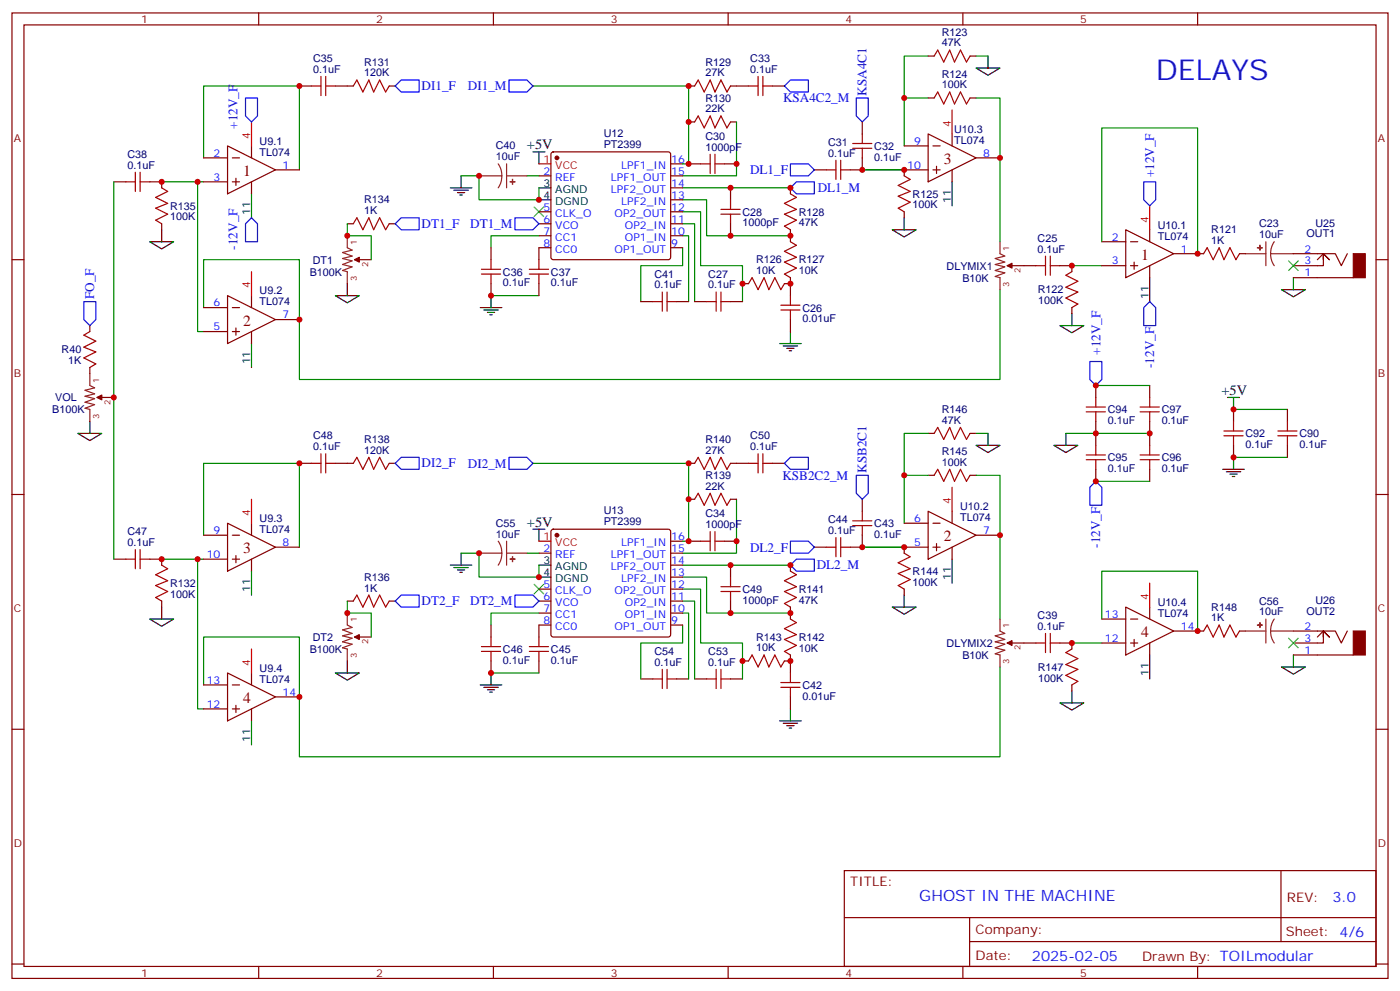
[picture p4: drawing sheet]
<svg xmlns="http://www.w3.org/2000/svg" width="412mm" height="292mm" viewBox="0 0 412 292" stroke-linecap="round" stroke-linejoin="round" font-family="sans-serif">
<g fill="none" stroke="#870000" stroke-width=".35">
<path d="M3.5 3.8h405.4v284.3h-405.4zM7.1 7.3h398.2v277.3h-398.2zM76.2 3.8v3.5M145.3 3.8v3.5M214.5 3.8v3.5M273.4 16.5h1.8M283.6 3.8v3.5M285.8 16.5h1.7M352.8 3.8v3.5M88.2 25.3h3.5M98.8 25.3h5.3M114.7 25.3h1.7"/>
<path d="M202.8 25.3h1.8M202.8 35.9h1.8M215.2 25.3h5.3M215.2 35.9h1.8M227.5 25.3h3.6M254 35.9v3.5M273.4 39.4l14.1 7.1-14.1 7.1zM273.4 28.9h1.8M280.5 39.4v3.6M285.8 28.9h1.7M33.5 53.6h3.5M44.1 53.6h3.5v1.7"/>
<path d="M60 53.6h7M60 46.5h7M67 43l14.1 7-14.1 7.1zM68.4 53.6h2.2M68.4 46.5h2.2M69.5 52.5v2.1M74.1 43v3.5M74.1 53.6v3.5M81.1 50h7.1M158.7 51.8h3.6M162.5 44.9l.5-.2h33.8l.5 .2 .3 .5v30.4l-.3 .5-.5 .2h-33.8l-.5-.3-.2-.4v-30.4zM197.6 51.8h3.5"/>
<path d="M197.6 58.8h3.5M197.6 55.3h3.5M197.6 48.3h3.5M202.8 48.3h3.6M213.4 48.3h3.6M215.2 55.3v3.5M232.8 55.3v1.8M239.9 50h3.5M254 46.5v3.5h-3.5M266.3 43h7.1M273.4 50h-7.1v1.8M274.8 50h2.1"/>
<path d="M274.8 43h2.1M275.9 49v2.1M280.5 50v3.6M287.5 46.5h7.1M3.5 76.5h3.6M47.6 65.9v1.8M102.3 65.9h1.8M105.8 76.5h3.6M114.7 65.9h1.7M144.6 73v3.5M158.7 65.9h3.6M158.7 62.4h3.6"/>
<path d="M158.7 69.4h3.6M162.3 73h-3.6v3.5M197.6 65.9h3.5M197.6 62.4h3.5M197.6 69.4h3.5M197.6 73h3.5M215.2 65.9v3.5M232.8 67.7v3.5M266.3 62.4v1.7M298.1 78.2h7.1M312.2 78.2h3.5v1.8M324.6 78.2h7"/>
<path d="M324.6 71.2h7M331.6 67.7l14.1 7-14.1 7.1zM333 78.2h2.1M333 71.2h2.1M334.1 77.2v2.1M338.7 67.7v3.5M338.7 78.2v3.6M345.7 74.7h8.8M365.1 74.7h1.8M381 74.7h12.3l1.8 3.5 1.8-3.5M388.1 76.5l1.7-1.8 1.8 1.8-1.8-1.8v3.5h-8.8M405.3 76.5h3.6"/>
<path d="M26.5 95.9v1.7M60 90.6h7M60 97.6h7M67 87.1l14.1 7-14.1 7.1zM68.4 90.6h2.2M68.4 97.6h2.2M69.5 96.6v2.1M74.1 87.1v3.5M74.1 97.6v3.6M81.1 94.1h7.1M144.6 83.5v3.6M158.7 83.5v3.6"/>
<path d="M188.7 88.8h3.6M199.3 88.8h3.5M204.6 88.8h3.5M215.2 88.8h3.5M218.7 83.5h1.8M231.1 83.5h1.7M232.8 81.8v5.3M232.8 94.1v3.5M315.7 90.6v1.8M381 81.8h17.6M26.5 108.2v1.8M30 117.1h3.5"/>
<path d="M322.8 113.5v3.6M338.7 113.5v3.6M88.2 136.5h3.5M98.8 136.5h5.3M114.7 136.5h1.7M202.8 136.5h1.8M215.2 136.5h5.3M227.5 136.5h3.6M273.4 140h1.8M273.4 127.6h1.8M285.8 140h1.7M285.8 127.6h1.7"/>
<path d="M322.8 124.1v7.1M322.8 138.2v3.5M338.7 124.1v7.1M338.7 138.2v3.5M363.4 120.6v3.5M363.4 131.2v3.5M379.2 120.6v3.5M379.2 131.2v3.5M3.5 145.6h3.6M60 157.6h7M67 154.1l14.1 7-14.1 7.1zM68.4 157.6h2.2"/>
<path d="M74.1 154.1v3.5M162.5 156.1l.5-.2h33.8l.5 .2 .3 .5v30.3l-.3 .5-.5 .2h-33.8l-.5-.2-.2-.5v-30.3zM197.6 159.4h3.5M202.8 147h1.8M202.8 159.4h3.6M213.4 159.4h3.6M215.2 147h1.8M254 147v3.6M254 157.6v3.5h-3.5M266.3 154.1h7.1M273.4 150.6l14.1 7-14.1 7.1zM274.8 154.1h2.1"/>
<path d="M280.5 150.6v3.5M287.5 157.6h7.1M405.3 145.6h3.6M33.5 164.7h3.5M44.1 164.7h3.5v1.7M47.6 177v1.8M60 164.7h7M68.4 164.7h2.2M69.5 163.6v2.1M74.1 164.7v3.5M81.1 161.1h7.1M102.3 177h1.8"/>
<path d="M114.7 177h1.7M158.7 177h3.6M158.7 162.9h3.6M158.7 173.5h3.6M197.6 177h3.5M197.6 162.9h3.5M197.6 173.5h3.5M197.6 170h3.5M197.6 166.4h3.5M215.2 166.4v3.6M215.2 177v3.6M232.8 166.4v1.8"/>
<path d="M232.8 178.8v3.5M239.9 161.1h3.5M266.3 173.5v1.8M273.4 161.1h-7.1v1.8M274.8 161.1h2.1M275.9 160.1v2.1M280.5 161.1v3.6M331.6 178.8l14.1 7-14.1 7.1zM338.7 178.8v3.5M67 198.2l14.1 7-14.1 7.1zM74.1 198.2v3.5M105.8 187.6h3.6"/>
<path d="M144.6 184.1v3.5M144.6 194.7v3.5M158.7 194.7v3.5M158.7 180.6h3.6M162.3 184.1h-3.6v3.5M188.7 200h3.6M197.6 180.6h3.5M197.6 184.1h3.5M199.3 200h3.5M204.6 200h3.5M215.2 200h3.5M218.7 194.7h1.8"/>
<path d="M231.1 194.7h1.7M232.8 192.9v5.3M298.1 189.4h7.1M312.2 189.4h3.5v1.7M324.6 189.4h7M324.6 182.3h7M333 189.4h2.1M333 182.3h2.1M334.1 188.3v2.1M338.7 189.4v3.5M345.7 185.8h8.8M365.1 185.8h1.8"/>
<path d="M381 185.8h12.3l1.8 3.6 1.8-3.6M381 192.9h17.6M388.1 187.6l1.7-1.8 1.8 1.8-1.8-1.8v3.6h-8.8M3.5 214.8h3.6M60 201.7h7M60 208.8h7M68.4 201.7h2.2M68.4 208.8h2.2M69.5 207.7v2.1M74.1 208.8v3.5M81.1 205.2h7.1M232.8 205.2v3.6"/>
<path d="M315.7 201.7v1.8M405.3 214.8h3.6M248.7 256.4h156.6v28.2h-156.6zM377.3 256.4v20.9M248.7 270.2h156.5M285.6 277.3h119.6M285.6 270.2v14.2M3.5 283.9h3.6M76.2 284.6v3.5M145.3 284.6v3.5M214.5 284.6v3.5M283.6 284.6v3.5"/>
<path d="M352.8 284.6v3.5M405.3 283.9h3.6"/>
</g>
<g fill="none" stroke="#8c2424" stroke-width=".35">
<path d="M141.1 51.8h6.7M146.8 48.3l.8 1.6 .2 1.9M147.8 51.8l-.2 1.8-.8 1.7M149.2 51.8h6M149.2 48.3v7M102.3 69.4v3.6l1.4 .7-2.8 .7 2.8 1-2.8 .7 2.8 .7-2.8 1.1 2.8 .7-2.8 1.1 1.4 .3v3.5M104.4 76.5h1.4M294.6 71.2v3.5l1.4 .7-2.8 .7 2.8 1.1-2.8 .7 2.8 .7-2.8 1.1 2.8 .7-2.8 1 1.4 .4v3.5M296.7 78.2h1.4M366.9 74.7h6M372.9 71.2v7M374.3 74.7l.2 1.9 .9 1.6"/>
<path d="M374.3 74.7h6.7M375.4 71.2l-.9 1.7-.2 1.8M26.5 110v3.5l1.4 .7-2.9 .7 2.9 1.1-2.9 .7 2.9 .7-2.9 1.1 2.9 .7-2.9 1 1.5 .4v3.5M28.6 117.1h1.4M146.8 159.4l.8 1.7 .2 1.8M149.2 159.4v7M141.1 162.9h6.7M147.8 162.9l-.2 1.9-.8 1.6M149.2 162.9h6M102.3 180.6v3.5l1.4 .7-2.8 .7 2.8 1-2.8 .8 2.8 .7-2.8 1 2.8 .7-2.8 1.1 1.4 .3v3.6M104.4 187.6h1.4M294.6 182.3v3.5l1.4 .7-2.8 .8 2.8 1-2.8 .7 2.8 .7-2.8 1.1 2.8 .7-2.8 1 1.4 .4v3.5"/>
<path d="M296.7 189.4h1.4M366.9 185.8h6M372.9 182.3v7.1M374.3 185.8l.2 1.9 .9 1.7M374.3 185.8h6.7M375.4 182.3l-.9 1.7-.2 1.8"/>
</g>
<g fill="#8c2424" stroke="#8c2424" stroke-width=".35">
<path d="M371.1 72.2l.1 1.5z"/>
<path d="M370.4 73h1.4z"/>
<path d="M151 52.8v1.5z"/>
<path d="M150.3 53.5l1.4 .1z"/>
<path d="M151 164v1.4z"/>
<path d="M150.3 164.6l1.4 .1z"/>
<path d="M371.1 183.4l.1 1.4z"/>
<path d="M370.4 184.1h1.4z"/>
</g>
<g fill="none" stroke="#a10000" stroke-width=".35">
<path d="M275.2 16.5l1-1.8 1.8 3.6 1.8-3.6 1.4 3.6 1.7-3.6 1.8 3.6 1.1-1.8M91.7 25.3h2.8M94.5 22.5v5.7M96 25.3h2.8M96 22.5v5.7M104.1 25.3l1-1.7 1.8 3.5 1.8-3.5 1.4 3.5 1.7-3.5 1.8 3.5 1.1-1.8M204.6 25.3l1.1-1.7 1.7 3.5 1.8-3.5 1.4 3.5 1.8-3.5 1.7 3.5 1.1-1.8M204.6 35.9l1.1-1.8 1.7 3.6 1.8-3.6 1.4 3.6 1.8-3.6 1.7 3.6 1.1-1.8M220.5 25.3h2.8M223.3 22.5v5.7M224.7 25.3h2.8M224.7 22.5v5.7"/>
<path d="M254 39.4v2.9M275.2 28.9l1-1.8 1.8 3.5 1.8-3.5 1.4 3.5 1.7-3.5 1.8 3.5 1.1-1.7M37 53.6h2.9M39.9 50.7v5.7M41.3 53.6h2.8M41.3 50.7v5.7M47.6 55.3l1.8 1.1-3.5 1.7 3.5 1.8-3.5 1.4 3.5 1.8-3.5 1.7 1.7 1.1M206.4 48.3h2.8M209.2 45.4v5.7M210.6 45.4v5.7M210.6 48.3h2.8M215.2 58.8v2.9"/>
<path d="M232.8 57.1l1.8 1-3.5 1.8 3.5 1.8-3.5 1.4 3.5 1.7-3.5 1.8 1.7 1.1M243.4 50h2.8M246.2 47.2v5.6M247.6 50h2.9M247.6 47.2v5.6M251.2 43.7h5.6M251.2 42.3h5.6M254 43.7v2.8M266.3 51.8l1.8 1-3.5 1.8 3.5 1.8-3.5 1.4 3.5 1.7-3.5 1.8 1.7 1.1M104.1 65.9l1-1.8 1.8 3.6 1.8-3.6 1.4 3.6 1.7-3.6 1.8 3.6 1.1-1.8M141.8 79.3h5.7M144.6 76.5v2.8"/>
<path d="M155.9 79.3h5.7M158.7 76.5v2.8M212.4 61.7h5.6M212.4 63.1h5.6M215.2 63.1v2.8M232.8 71.2l1.8 1-3.5 1.8 3.5 1.8-3.5 1.4 3.5 1.8-3.5 1.7 1.7 1.1M305.2 78.2h2.8M308 75.4v5.7M309.4 78.2h2.8M309.4 75.4v5.7M354.5 74.7l1.1-1.7 1.8 3.5 1.7-3.5 1.4 3.5 1.8-3.5 1.8 3.5 1-1.8M26.5 97.6l-1.8 1.1 3.5 1.8-3.5 1.7 3.5 1.4-3.5 1.8 3.5 1.8-1.7 1"/>
<path d="M141.8 80.7h5.7M144.6 80.7v2.8M155.9 80.7h5.7M158.7 80.7v2.8M192.3 88.8h2.8M195.1 86v5.7M196.5 88.8h2.8M196.5 86v5.7M208.1 88.8h2.9M211 86v5.7M212.4 88.8h2.8M212.4 86v5.7"/>
<path d="M220.5 83.5l1-1.7 1.8 3.5 1.8-3.5 1.4 3.5 1.7-3.5 1.8 3.5 1.1-1.8M230 89.9h5.7M230 91.3h5.7M232.8 87.1v2.8M232.8 91.3v2.8M315.7 80l-1.7 1.1 3.5 1.7-3.5 1.8 3.5 1.4-3.5 1.8 3.5 1.7-1.8 1.1M320 119.9h5.6M322.8 117.1v2.8M335.8 119.9h5.7M338.7 117.1v2.8M91.7 136.5h2.8M94.5 133.6v5.7"/>
<path d="M96 133.6v5.7M96 136.5h2.8M104.1 136.5l1-1.8 1.8 3.5 1.8-3.5 1.4 3.5 1.7-3.5 1.8 3.5 1.1-1.7M204.6 136.5l1.1-1.8 1.7 3.5 1.8-3.5 1.4 3.5 1.8-3.5 1.7 3.5 1.1-1.7M220.5 136.5h2.8M223.3 133.6v5.7M224.7 133.6v5.7M224.7 136.5h2.8M275.2 140l1-1.8 1.8 3.5 1.8-3.5 1.4 3.5 1.7-3.5 1.8 3.5 1.1-1.7M275.2 127.6l1-1.7 1.8 3.5 1.8-3.5 1.4 3.5 1.7-3.5 1.8 3.5 1.1-1.8M320 121.3h5.6M320 134h5.6"/>
<path d="M320 135.4h5.6M322.8 121.3v2.8M322.8 131.2v2.8M322.8 135.4v2.8M335.8 121.3h5.7M335.8 134h5.7M335.8 135.4h5.7M338.7 121.3v2.8M338.7 131.2v2.8M338.7 135.4v2.8M360.5 126.9h5.7M360.5 128.3h5.7"/>
<path d="M363.4 124.1v2.8M363.4 128.3v2.9M376.4 126.9h5.7M376.4 128.3h5.7M379.2 124.1v2.8M379.2 128.3v2.9M204.6 147l1.1-1.7 1.7 3.5 1.8-3.5 1.4 3.5 1.8-3.5 1.7 3.5 1.1-1.8M206.4 159.4h2.8M209.2 156.6v5.6M210.6 156.6v5.6M210.6 159.4h2.8M246.2 158.3v5.7"/>
<path d="M247.6 158.3v5.7M251.2 154.8h5.6M251.2 153.4h5.6M254 150.6v2.8M254 154.8v2.8M37 164.7h2.9M39.9 161.9v5.6M41.3 161.9v5.6M41.3 164.7h2.8M47.6 166.4l1.8 1.1-3.5 1.8 3.5 1.7-3.5 1.4 3.5 1.8-3.5 1.8 1.7 1M104.1 177l1-1.7 1.8 3.5 1.8-3.5 1.4 3.5 1.7-3.5 1.8 3.5 1.1-1.8M212.4 172.8h5.6"/>
<path d="M212.4 174.2h5.6M215.2 170v2.8M215.2 174.2v2.8M232.8 168.2l1.8 1.1-3.5 1.7 3.5 1.8-3.5 1.4 3.5 1.8-3.5 1.7 1.7 1.1M243.4 161.1h2.8M247.6 161.1h2.9M266.3 162.9l1.8 1.1-3.5 1.7 3.5 1.8-3.5 1.4 3.5 1.8-3.5 1.7 1.7 1.1M141.8 191.8h5.7M141.8 190.4h5.7M144.6 187.6v2.8M144.6 191.8v2.9M155.9 191.8h5.7"/>
<path d="M155.9 190.4h5.7M158.7 187.6v2.8M158.7 191.8v2.9M192.3 200h2.8M195.1 197.1v5.7M196.5 197.1v5.7M196.5 200h2.8M208.1 200h2.9M211 197.1v5.7M212.4 197.1v5.7M212.4 200h2.8M220.5 194.7l1-1.8 1.8 3.5 1.8-3.5 1.4 3.5 1.7-3.5 1.8 3.5 1.1-1.7"/>
<path d="M232.8 182.3l1.8 1.1-3.5 1.7 3.5 1.8-3.5 1.4 3.5 1.8-3.5 1.7 1.7 1.1M232.8 198.2v2.8M305.2 189.4h2.8M308 186.5v5.7M309.4 186.5v5.7M309.4 189.4h2.8M315.7 191.1l-1.7 1.1 3.5 1.8-3.5 1.7 3.5 1.4-3.5 1.8 3.5 1.8-1.8 1M354.5 185.8l1.1-1.7 1.8 3.5 1.7-3.5 1.4 3.5 1.8-3.5 1.8 3.5 1-1.8M230 201h5.7M230 202.4h5.7M232.8 202.4v2.8"/>
</g>
<g fill="none" stroke="#008700" stroke-width=".35">
<path d="M273.4 16.5h-7.1v12.4M287.5 16.5h3.5M157 25.3h45.8v23h-1.7M217 35.9v15.9h-15.9M273.4 28.9h-7.1v14.1M287.5 28.9h7.1v42.3M33.5 53.6v111.1M47.6 53.6h10.6M60 53.6h-1.8v44h1.8M60 46.5v-21.2h28.2v24.7M135.8 51.8h5.3v7h17.6v-3.5M155.2 51.8h3.5"/>
<path d="M201.1 58.8h7v10.6h24.7M201.1 55.3h31.7M254 50h12.3M102.3 65.9v3.5h7.1v7.1M158.7 69.4h-14.1v3.6M201.1 62.4h5.3v15.8h12.3v10.6M201.1 73v5.2h-12.4v10.6M201.1 65.9h3.5v22.9M201.1 69.4h1.7v19.4M315.7 78.2h8.9M324.6 71.2v-33.5h28.2v37M144.6 87.1h14.1"/>
<path d="M294.6 85.3v26.5h-206.4v-35.3h-28.2v14.1M322.8 113.5h15.9M157 136.5h45.8v22.9h-1.7M273.4 140h-7.1v14.1M273.4 127.6h-7.1v12.4M287.5 140h7.1v42.3M287.5 127.6h3.5M314 127.6h24.7M363.4 120.6h15.8M363.4 134.7h15.8M60 157.6v-21.1h28.2v24.6M217 147v15.9h-15.9"/>
<path d="M322.8 141.7h15.9M47.6 164.7h10.6M60 164.7h-1.8v44.1h1.8M102.3 177v3.6h7.1v7M135.8 162.9h5.3v7.1h17.6v-3.6M155.2 162.9h3.5M201.1 177h3.5v23M201.1 173.5h5.3v15.9h12.3v10.6M201.1 170h7v10.6h24.7M201.1 166.4h31.7M254 161.1h12.3M144.6 198.2h14.1"/>
<path d="M158.7 180.6h-14.1v3.5M201.1 180.6h1.7v19.4M201.1 184.1v5.3h-12.4v10.6M294.6 196.4v26.5h-206.4v-35.3h-28.2v14.1M315.7 189.4h8.9M324.6 182.3v-14.1h28.2v17.6"/>
</g>
<g fill="none" stroke="#000" stroke-width=".35">
<path d="M291 16.5v3.5M287.5 20h7.1l-3.6 2.2zM74.1 57.1v7M132.6 55.3h6.4M133.7 56h4.2M134.8 56.7h2.1M135.5 57.4h.7M135.8 51.8v3.5M157 44.7h3.5M158.7 55.3h3.6M158.7 44.7v3.6M158.7 58.8h3.6"/>
<path d="M280.5 53.6v7M44.1 71.2h7.1l-3.6 2.1zM47.6 67.7v3.5M262.8 67.7h7.1l-3.6 2.1zM266.3 64.1v3.6M389.8 74.7v1.8M98.8 87.1h7l-3.5 2.1zM102.3 83.5v3.6M141.5 90.6h6.3M142.5 91.3h4.3M143.6 92h2.1M144.3 92.7h.7"/>
<path d="M144.6 87.1v3.5M232.8 97.6v3.6M312.2 95.9h7.1l-3.6 2.1zM315.7 92.4v3.5M338.7 81.8v7M377.5 85.3h7l-3.5 2.1zM381 81.8v3.5M74.1 101.2v7M229.7 101.2h6.3M230.7 101.9h4.2M231.8 102.6h2.1M232.5 103.3h.7"/>
<path d="M361.6 117.1h3.5M363.4 117.1v3.5M22.9 127.6h7.1l-3.5 2.2zM26.5 124.1v3.5M287.5 131.2h7.1l-3.6 2.1zM291 127.6v3.6M310.4 131.2h7.1l-3.5 2.1zM314 127.6v3.6M360.2 138.2h6.3M361.2 138.9h4.3M362.3 139.6h2.1M363.4 134.7v3.5"/>
<path d="M157 155.9h3.5M158.7 155.9v3.5M363 140.3h.7M47.6 178.8v3.5M74.1 168.2v7.1M132.6 166.4h6.4M133.7 167.1h4.2M134.8 167.9h2.1M135.5 168.6h.7M135.8 162.9v3.5M158.7 166.4h3.6M158.7 170h3.6"/>
<path d="M262.8 178.8h7.1l-3.6 2.1zM266.3 175.3v3.5M280.5 164.7v7M44.1 182.3h7.1l-3.6 2.1zM98.8 198.2h7l-3.5 2.1zM102.3 194.7v3.5M144.6 198.2v3.5M338.7 192.9v7.1M377.5 196.4h7l-3.5 2.1zM381 192.9v3.5M389.8 185.8v1.8M74.1 212.3v7.1"/>
<path d="M141.5 201.7h6.3M142.5 202.4h4.3M143.6 203.1h2.1M144.3 203.8h.7M229.7 212.3h6.3M230.7 213h4.2M231.8 213.7h2.1M232.5 214.4h.7M232.8 208.8v3.5M312.2 207h7.1l-3.6 2.1zM315.7 203.5v3.5"/>
</g>
<path d="M157.3 61l2.9 2.8M160.2 61l-2.9 2.8M379.6 76.8l2.8 2.9M382.4 76.8l-2.8 2.9M157.3 172.1l2.9 2.8M160.2 172.1l-2.9 2.8M379.6 188l2.8 2.8M382.4 188l-2.8 2.8" fill="none" stroke="#3c3" stroke-width=".35"/>
<g fill="none" stroke="#00f" stroke-width=".35">
<path d="M72.3 28.9h3.5v5.2l-1.7 1.8-1.8-1.8zM116.4 25.3l1.8-1.7h5.3v3.5h-5.3zM149.9 23.6h5.3l1.8 1.7-1.8 1.8h-5.3zM231.1 25.3l1.7-1.7h5.3v3.5h-5.3zM252.2 28.9h3.6v5.2l-1.8 1.8-1.8-1.8zM232.8 48.3h5.3l1.8 1.7-1.8 1.8h-5.3zM234.6 53.6h5.3v3.5h-5.3l-1.8-1.8zM336.9 53.6h3.5v5.2l-1.7 1.8-1.8-1.8zM74.1 64.1l1.7 1.8v5.3h-3.5v-5.3zM116.4 65.9l1.8-1.8h5.3v3.6h-5.3zM151.7 64.1h5.3l1.7 1.8-1.7 1.8h-5.3zM24.7 88.8h3.5v5.3l-1.7 1.8-1.8-1.8z"/>
<path d="M338.7 88.8l1.7 1.8v5.3h-3.5v-5.3zM321 106.5h3.6v5.3l-1.8 1.7-1.8-1.7zM116.4 136.5l1.8-1.8h5.3v3.5h-5.3zM149.9 134.7h5.3l1.8 1.8-1.8 1.7h-5.3zM231.1 136.5l1.7-1.8h5.3v3.5h-5.3zM252.2 140h3.6v5.3l-1.8 1.7-1.8-1.7zM232.8 159.4h5.3l1.8 1.7-1.8 1.8h-5.3zM322.8 141.7l1.8 1.8v5.3h-3.6v-5.3zM118.2 175.3h5.3v3.5h-5.3l-1.8-1.8zM151.7 175.3h5.3l1.7 1.7-1.7 1.8h-5.3zM232.8 166.4l1.8-1.7h5.3v3.5h-5.3z"/>
</g>
<g fill="#870000" stroke="#870000" stroke-width=".35">
<path d="M398.6 74.7h3.6v7.1h-3.6z"/>
<path d="M398.6 185.8h3.6v7.1h-3.6z"/>
<path d="M296.7 78.2l1.4-.7v1.5z"/>
<path d="M296.7 189.4l1.4-.7v1.4z"/>
<path d="M104.4 187.6l1.4-.7v1.4z"/>
<path d="M104.4 76.5l1.4-.7v1.4z"/>
<path d="M28.6 117.1l1.4-.8v1.5z"/>
<circle cx="164" cy="46.5" r=".53"/>
<circle cx="164" cy="157.6" r=".53"/>
</g>
<path d="M74.1 35.9v7.1M280.5 32.4v7M158.7 48.3h3.6M338.7 60.6v7.1M74.1 80v7.1M74.1 147v7.1M158.7 159.4h3.6M280.5 143.5v7.1M338.7 171.7v7.1M74.1 191.1v7.1" fill="none" stroke="#f00" stroke-width=".35"/>
<g fill="#c00">
<circle cx="266.3" cy="28.9" r=".88"/>
<circle cx="254" cy="50" r=".88"/>
<circle cx="232.8" cy="69.4" r=".88"/>
<circle cx="218.7" cy="83.5" r=".88"/>
<circle cx="141.1" cy="51.8" r=".88"/>
<circle cx="58.2" cy="53.6" r=".88"/>
<circle cx="88.2" cy="25.3" r=".88"/>
<circle cx="144.6" cy="87.1" r=".88"/>
<circle cx="315.7" cy="78.2" r=".88"/>
<circle cx="315.7" cy="189.4" r=".88"/>
<circle cx="144.6" cy="198.2" r=".88"/>
<circle cx="47.6" cy="164.7" r=".88"/>
<circle cx="88.2" cy="136.5" r=".88"/>
<circle cx="58.2" cy="164.7" r=".88"/>
<circle cx="141.1" cy="162.9" r=".88"/>
<circle cx="218.7" cy="194.7" r=".88"/>
<circle cx="232.8" cy="180.6" r=".88"/>
<circle cx="254" cy="161.1" r=".88"/>
<circle cx="266.3" cy="140" r=".88"/>
<circle cx="102.3" cy="180.6" r=".88"/>
<circle cx="102.3" cy="69.4" r=".88"/>
<circle cx="363.4" cy="120.6" r=".88"/>
<circle cx="363.4" cy="134.7" r=".88"/>
<circle cx="322.8" cy="127.6" r=".88"/>
<circle cx="338.7" cy="127.6" r=".88"/>
<circle cx="88.2" cy="94.1" r=".88"/>
<circle cx="88.2" cy="205.2" r=".88"/>
<circle cx="352.8" cy="185.8" r=".88"/>
<circle cx="158.8" cy="58.8" r=".88"/>
<circle cx="158.8" cy="170" r=".88"/>
<circle cx="294.6" cy="157.6" r=".88"/>
<circle cx="33.5" cy="117.1" r=".88"/>
<circle cx="294.6" cy="46.5" r=".88"/>
<circle cx="352.8" cy="74.7" r=".88"/>
<circle cx="217" cy="48.3" r=".88"/>
<circle cx="215.2" cy="55.3" r=".88"/>
<circle cx="215.2" cy="69.4" r=".88"/>
<circle cx="217" cy="159.4" r=".88"/>
<circle cx="215.2" cy="166.4" r=".88"/>
<circle cx="215.2" cy="180.6" r=".88"/>
<circle cx="232.8" cy="83.5" r=".88"/>
<circle cx="232.8" cy="194.7" r=".88"/>
<circle cx="202.8" cy="35.9" r=".88"/>
<circle cx="202.8" cy="48.3" r=".88"/>
<circle cx="202.8" cy="25.3" r=".88"/>
<circle cx="47.6" cy="53.6" r=".88"/>
<circle cx="266.3" cy="50" r=".88"/>
<circle cx="202.8" cy="147" r=".88"/>
<circle cx="202.8" cy="136.5" r=".88"/>
<circle cx="202.8" cy="159.4" r=".88"/>
<circle cx="232.8" cy="55.3" r=".88"/>
<circle cx="232.8" cy="166.4" r=".88"/>
<circle cx="266.3" cy="161.1" r=".88"/>
<circle cx="322.8" cy="113.5" r=".88"/>
<circle cx="322.8" cy="141.7" r=".88"/>
</g>
<text font-size="8.5" fill="#00f" x="340.4" y="23.6">DELAYS</text>
<g font-size="4.6" fill="#800">
<text x="71.6" y="51.8">1</text>
<text x="278" y="48.3">3</text>
<text x="336.2" y="76.5">1</text>
<text x="71.6" y="95.9">2</text>
<text x="278" y="159.4">2</text>
<text x="71.6" y="162.9">3</text>
<text x="336.2" y="187.6">4</text>
<text x="71.6" y="207">4</text>
</g>
<text font-size="4.6" fill="#00f" x="270.8" y="265.4">GHOST IN THE MACHINE</text>
<g font-size="4.2">
<text x="155.2" y="44">+5V</text>
<text x="359.8" y="116.3">+5V</text>
<text x="155.2" y="155.2">+5V</text>
</g>
<g font-size="4.2" fill="#00f">
<text x="392.5" y="265.7">3.0</text>
<text x="304" y="283">2025-02-05</text>
</g>
<g font-size="3.9" fill="#00f">
<text x="124.2" y="26.6">DI1_F</text>
<text x="137.8" y="26.6">DI1_M</text>
<text x="255.3" y="28.2" transform="rotate(-90 255.3 28.2)">KSA4C1</text>
<text x="230.6" y="30.1">KSA4C2_M</text>
<text x="70" y="37.9" transform="rotate(-90 70 37.9)">+12V_F</text>
<text x="221" y="51.3">DL1_F</text>
<text x="340" y="52.2" transform="rotate(-90 340 52.2)">+12V_F</text>
<text x="240.9" y="56.6">DL1_M</text>
<text x="124.2" y="67.2">DT1_F</text>
<text x="138.5" y="67.2">DT1_M</text>
<text x="70" y="73.5" transform="rotate(-90 70 73.5)">-12V_F</text>
<text x="27.8" y="88.1" transform="rotate(-90 27.8 88.1)">FO_F</text>
<text x="324.1" y="104.4" transform="rotate(-90 324.1 104.4)">+12V_F</text>
<text x="339.9" y="108.3" transform="rotate(-90 339.9 108.3)">-12V_F</text>
<text x="124.2" y="137.6">DI2_F</text>
<text x="137.8" y="137.7">DI2_M</text>
<text x="230.5" y="141.3">KSB2C2_M</text>
<text x="255.3" y="139.3" transform="rotate(-90 255.3 139.3)">KSB2C1</text>
<text x="324.1" y="161.3" transform="rotate(-90 324.1 161.3)">-12V_F</text>
<text x="221" y="162.4">DL2_F</text>
<text x="240.6" y="167.5">DL2_M</text>
<text x="124.2" y="178.1">DT2_F</text>
<text x="138.5" y="178.3">DT2_M</text>
</g>
<g font-size="3.9" fill="#800">
<text x="250.5" y="261">TITLE:</text>
<text x="379.1" y="265.7">REV:</text>
<text x="287.4" y="275.2">Company:</text>
<text x="378.7" y="275.8">Sheet: 4/6</text>
<text x="287.4" y="282.9">Date:</text>
<text x="336.4" y="282.9">Drawn By: TOILmodular</text>
</g>
<g font-size="3.2" fill="#800">
<text x="41.6" y="6.8">1</text>
<text x="110.8" y="6.8">2</text>
<text x="179.9" y="6.8">3</text>
<text x="249.1" y="6.8">4</text>
<text x="318.2" y="6.8">5</text>
<text x="4.1" y="41.9">A</text>
<text x="405.9" y="41.9">A</text>
<text x="4.1" y="111.1">B</text>
<text x="405.9" y="111.1">B</text>
<text x="4.1" y="180.2">C</text>
<text x="405.9" y="180.2">C</text>
<text x="4.1" y="249.3">D</text>
<text x="405.9" y="249.3">D</text>
<text x="41.6" y="287.6">1</text>
<text x="110.8" y="287.6">2</text>
<text x="179.9" y="287.6">3</text>
<text x="249.1" y="287.6">4</text>
<text x="318.2" y="287.6">5</text>
</g>
<g font-size="3.2" fill="#000080">
<text x="277.4" y="10.5">R123</text>
<text x="277.4" y="13.7">47K</text>
<text x="92.2" y="21.4">0.1uF</text>
<text x="92.2" y="18.3">C35</text>
<text x="107.3" y="22.5">120K</text>
<text x="107.3" y="19.3">R131</text>
<text x="207.8" y="22.5">27K</text>
<text x="207.8" y="19.3">R129</text>
<text x="221" y="21.4">0.1uF</text>
<text x="221" y="18.3">C33</text>
<text x="277.4" y="22.9">R124</text>
<text x="207.8" y="29.9">R130</text>
<text x="277.4" y="26">100K</text>
<text x="207.8" y="33.1">22K</text>
<text x="177.9" y="40.4">U12</text>
<text x="207.8" y="41.2">C30</text>
<text x="281.1" y="39.2">U10.3</text>
<text x="37.5" y="46.5">C38</text>
<text x="76.5" y="45.8">TL074</text>
<text x="76.5" y="42.6">U9.1</text>
<text x="146.1" y="47.2">10uF</text>
<text x="146.1" y="44">C40</text>
<text x="177.9" y="43.6">PT2399</text>
<text x="207.8" y="44.4">1000pF</text>
<text x="243.9" y="46.1">0.1uF</text>
<text x="243.9" y="43">C31</text>
<text x="257.5" y="47.3">0.1uF</text>
<text x="257.5" y="44.1">C32</text>
<text x="281.1" y="42.4">TL074</text>
<text x="37.5" y="49.7">0.1uF</text>
<text x="107.3" y="59.9">R134</text>
<text x="268.8" y="58.2">R125</text>
<text x="50.1" y="64.9">100K</text>
<text x="50.1" y="61.7">R135</text>
<text x="107.3" y="63.1">1K</text>
<text x="218.7" y="63.5">C28</text>
<text x="235.3" y="63.5">R128</text>
<text x="268.8" y="61.4">100K</text>
<text x="218.7" y="66.7">1000pF</text>
<text x="235.3" y="66.7">47K</text>
<text x="305.7" y="71.2">C25</text>
<text x="341.1" y="70.6">TL074</text>
<text x="341.1" y="67.4">U10.1</text>
<text x="356.8" y="71.9">1K</text>
<text x="356.8" y="68.7">R121</text>
<text x="370.9" y="70.1">10uF</text>
<text x="370.9" y="67">C23</text>
<text x="384.9" y="69.9">OUT1</text>
<text x="387.5" y="66.7">U25</text>
<text x="92.1" y="77.6">DT1</text>
<text x="222.8" y="77.5">R126</text>
<text x="235.3" y="77.6">R127</text>
<text x="305.7" y="74.4">0.1uF</text>
<text x="91.2" y="81.2">B100K</text>
<text x="148.2" y="81.1">C36</text>
<text x="162.3" y="81.1">C37</text>
<text x="192.8" y="81.8">C41</text>
<text x="208.6" y="81.8">C27</text>
<text x="222.8" y="80.7">10K</text>
<text x="235.3" y="80.8">10K</text>
<text x="278.8" y="79.4">DLYMIX1</text>
<text x="283.5" y="82.9">B10K</text>
<text x="76.5" y="89.9">TL074</text>
<text x="76.5" y="86.7">U9.2</text>
<text x="148.2" y="84.3">0.1uF</text>
<text x="162.3" y="84.3">0.1uF</text>
<text x="192.8" y="84.9">0.1uF</text>
<text x="208.6" y="84.9">0.1uF</text>
<text x="305.7" y="86.4">R122</text>
<text x="305.9" y="89.6">100K</text>
<text x="236.4" y="94.9">0.01uF</text>
<text x="236.4" y="91.7">C26</text>
<text x="18.2" y="104.1">R40</text>
<text x="20.1" y="107.3">1K</text>
<text x="16.3" y="118.2">VOL</text>
<text x="15.4" y="121.7">B100K</text>
<text x="277.4" y="124.8">47K</text>
<text x="277.4" y="121.6">R146</text>
<text x="326.3" y="124.9">0.1uF</text>
<text x="326.3" y="121.7">C94</text>
<text x="342.2" y="124.9">0.1uF</text>
<text x="342.2" y="121.7">C97</text>
<text x="92.2" y="129.4">C48</text>
<text x="107.3" y="130.5">R138</text>
<text x="207.8" y="130.5">R140</text>
<text x="221" y="129.4">C50</text>
<text x="366.9" y="131.9">0.1uF</text>
<text x="366.9" y="128.7">C92</text>
<text x="382.8" y="131.9">0.1uF</text>
<text x="382.8" y="128.7">C90</text>
<text x="92.2" y="132.6">0.1uF</text>
<text x="107.3" y="133.6">120K</text>
<text x="207.8" y="133.6">27K</text>
<text x="221" y="132.6">0.1uF</text>
<text x="277.4" y="137.2">100K</text>
<text x="277.4" y="134">R145</text>
<text x="326.3" y="135.8">C95</text>
<text x="342.2" y="135.8">C96</text>
<text x="207.8" y="141">R139</text>
<text x="326.3" y="139">0.1uF</text>
<text x="342.2" y="139">0.1uF</text>
<text x="207.8" y="144.2">22K</text>
<text x="76.5" y="153.8">U9.3</text>
<text x="146.1" y="155.1">C55</text>
<text x="177.9" y="154.7">PT2399</text>
<text x="177.9" y="151.5">U13</text>
<text x="207.8" y="155.5">1000pF</text>
<text x="207.8" y="152.3">C34</text>
<text x="243.9" y="154.1">C44</text>
<text x="257.5" y="155.2">C43</text>
<text x="282.8" y="153.4">TL074</text>
<text x="282.8" y="150.3">U10.2</text>
<text x="37.5" y="160.8">0.1uF</text>
<text x="37.5" y="157.6">C47</text>
<text x="76.5" y="157">TL074</text>
<text x="146.1" y="158.3">10uF</text>
<text x="243.9" y="157.3">0.1uF</text>
<text x="257.5" y="158.4">0.1uF</text>
<text x="50.1" y="172.8">R132</text>
<text x="107.3" y="171">R136</text>
<text x="268.8" y="172.5">100K</text>
<text x="268.8" y="169.3">R144</text>
<text x="50.1" y="176">100K</text>
<text x="107.3" y="174.2">1K</text>
<text x="218.7" y="177.8">1000pF</text>
<text x="218.7" y="174.6">C49</text>
<text x="235.3" y="177.8">47K</text>
<text x="235.3" y="174.6">R141</text>
<text x="341.1" y="178.4">U10.4</text>
<text x="356.8" y="179.8">R148</text>
<text x="370.9" y="178.1">C56</text>
<text x="387.5" y="177.8">U26</text>
<text x="305.7" y="185.5">0.1uF</text>
<text x="305.7" y="182.3">C39</text>
<text x="341.1" y="181.7">TL074</text>
<text x="356.8" y="183">1K</text>
<text x="370.9" y="181.3">10uF</text>
<text x="384.9" y="181.1">OUT2</text>
<text x="92.1" y="188.8">DT2</text>
<text x="222.8" y="191.8">10K</text>
<text x="222.8" y="188.7">R143</text>
<text x="235.3" y="191.9">10K</text>
<text x="235.3" y="188.7">R142</text>
<text x="278.8" y="190.5">DLYMIX2</text>
<text x="76.5" y="197.9">U9.4</text>
<text x="91.2" y="192.3">B100K</text>
<text x="148.2" y="195.4">0.1uF</text>
<text x="148.2" y="192.3">C46</text>
<text x="162.3" y="195.4">0.1uF</text>
<text x="162.3" y="192.3">C45</text>
<text x="192.8" y="196.1">0.1uF</text>
<text x="192.8" y="192.9">C54</text>
<text x="208.6" y="196.1">0.1uF</text>
<text x="208.6" y="192.9">C53</text>
<text x="283.5" y="194">B10K</text>
<text x="305.7" y="197.5">R147</text>
<text x="76.5" y="201.1">TL074</text>
<text x="236.4" y="202.9">C42</text>
<text x="305.9" y="200.7">100K</text>
<text x="236.4" y="206">0.01uF</text>
</g>
<g font-size="3.2" fill="#f00">
<text x="73.7" y="40.9" transform="rotate(-90 73.7 40.9)">4</text>
<text x="280.1" y="37.3" transform="rotate(-90 280.1 37.3)">4</text>
<text x="160.1" y="47.9">1</text>
<text x="163.6" y="49.7">VCC</text>
<text x="338.3" y="65.5" transform="rotate(-90 338.3 65.5)">4</text>
<text x="73.7" y="84.9" transform="rotate(-90 73.7 84.9)">4</text>
<text x="280.1" y="148.4" transform="rotate(-90 280.1 148.4)">4</text>
<text x="73.7" y="152" transform="rotate(-90 73.7 152)">4</text>
<text x="160.1" y="159">1</text>
<text x="163.6" y="160.8">VCC</text>
<text x="338.3" y="176.7" transform="rotate(-90 338.3 176.7)">4</text>
<text x="73.7" y="196.1" transform="rotate(-90 73.7 196.1)">4</text>
</g>
<g font-size="3.2" fill="#00f">
<text x="62.9" y="46.1">2</text>
<text x="197.7" y="47.9">16</text>
<text x="269.3" y="42.6">9</text>
<text x="289.6" y="46.1">8</text>
<text x="62.9" y="53.2">3</text>
<text x="83.3" y="49.7">1</text>
<text x="160.1" y="51.4">2</text>
<text x="163.6" y="53.2">REF</text>
<text x="179.9" y="53.2">LPF1_OUT</text>
<text x="183" y="49.7">LPF1_IN</text>
<text x="197.7" y="51.4">15</text>
<text x="267.3" y="49.7">10</text>
<text x="179.9" y="56.7">LPF2_OUT</text>
<text x="197.7" y="58.5">13</text>
<text x="197.7" y="55">14</text>
<text x="160.1" y="62">5</text>
<text x="160.1" y="65.5">6</text>
<text x="163.6" y="63.8">CLK_O</text>
<text x="181" y="63.8">OP2_OUT</text>
<text x="183" y="60.3">LPF2_IN</text>
<text x="197.7" y="65.5">11</text>
<text x="197.7" y="62">12</text>
<text x="160.1" y="69.1">7</text>
<text x="163.6" y="67.3">VCO</text>
<text x="163.6" y="70.8">CC1</text>
<text x="184.1" y="70.8">OP1_IN</text>
<text x="184.1" y="67.3">OP2_IN</text>
<text x="197.7" y="69.1">10</text>
<text x="327.5" y="70.8">2</text>
<text x="160.1" y="72.6">8</text>
<text x="163.6" y="74.4">CC0</text>
<text x="181" y="74.4">OP1_OUT</text>
<text x="197.7" y="72.6">9</text>
<text x="327.5" y="77.9">3</text>
<text x="347.8" y="74.4">1</text>
<text x="384.3" y="74.4">2</text>
<text x="384.3" y="77.9">3</text>
<text x="384.3" y="81.4">1</text>
<text x="62.9" y="90.2">6</text>
<text x="83.3" y="93.8">7</text>
<text x="62.9" y="97.3">5</text>
<text x="269.3" y="153.7">6</text>
<text x="62.9" y="157.3">9</text>
<text x="83.3" y="160.8">8</text>
<text x="183" y="160.8">LPF1_IN</text>
<text x="197.7" y="159">16</text>
<text x="269.3" y="160.8">5</text>
<text x="289.6" y="157.3">7</text>
<text x="60.9" y="164.3">10</text>
<text x="160.1" y="162.6">2</text>
<text x="163.6" y="164.3">REF</text>
<text x="179.9" y="167.9">LPF2_OUT</text>
<text x="179.9" y="164.3">LPF1_OUT</text>
<text x="197.7" y="166.1">14</text>
<text x="197.7" y="162.6">15</text>
<text x="160.1" y="173.1">5</text>
<text x="183" y="171.4">LPF2_IN</text>
<text x="197.7" y="173.1">12</text>
<text x="197.7" y="169.6">13</text>
<text x="160.1" y="176.7">6</text>
<text x="163.6" y="174.9">CLK_O</text>
<text x="163.6" y="178.4">VCO</text>
<text x="181" y="174.9">OP2_OUT</text>
<text x="184.1" y="178.4">OP2_IN</text>
<text x="197.7" y="176.7">11</text>
<text x="160.1" y="180.2">7</text>
<text x="160.1" y="183.7">8</text>
<text x="163.6" y="182">CC1</text>
<text x="163.6" y="185.5">CC0</text>
<text x="181" y="185.5">OP1_OUT</text>
<text x="184.1" y="182">OP1_IN</text>
<text x="197.7" y="183.7">9</text>
<text x="197.7" y="180.2">10</text>
<text x="325.5" y="182">13</text>
<text x="347.8" y="185.5">14</text>
<text x="384.3" y="185.5">2</text>
<text x="325.5" y="189">12</text>
<text x="384.3" y="189">3</text>
<text x="384.3" y="192.5">1</text>
<text x="60.9" y="201.4">13</text>
<text x="60.9" y="208.4">12</text>
<text x="83.3" y="204.9">14</text>
</g>
<g font-size="3.2">
<text x="160.1" y="55">3</text>
<text x="160.1" y="58.5">4</text>
<text x="163.6" y="56.7">AGND</text>
<text x="280.1" y="59.7" transform="rotate(-90 280.1 59.7)">11</text>
<text x="73.7" y="63.2" transform="rotate(-90 73.7 63.2)">11</text>
<text x="163.6" y="60.3">DGND</text>
<text x="338.3" y="87.9" transform="rotate(-90 338.3 87.9)">11</text>
<text x="73.7" y="107.3" transform="rotate(-90 73.7 107.3)">11</text>
<text x="160.1" y="166.1">3</text>
<text x="163.6" y="167.9">AGND</text>
<text x="160.1" y="169.6">4</text>
<text x="163.6" y="171.4">DGND</text>
<text x="280.1" y="170.8" transform="rotate(-90 280.1 170.8)">11</text>
<text x="73.7" y="174.4" transform="rotate(-90 73.7 174.4)">11</text>
<text x="338.3" y="199" transform="rotate(-90 338.3 199)">11</text>
<text x="73.7" y="218.5" transform="rotate(-90 73.7 218.5)">11</text>
</g>
<g font-size="2.5" fill="#800">
<text x="105.1" y="72.1" transform="rotate(-90 105.1 72.1)">1</text>
<text x="297.3" y="73.9" transform="rotate(-90 297.3 73.9)">1</text>
<text x="105.1" y="82.7" transform="rotate(-90 105.1 82.7)">3</text>
<text x="108.4" y="78.7" transform="rotate(-90 108.4 78.7)">2</text>
<text x="300.7" y="80.4" transform="rotate(-90 300.7 80.4)">2</text>
<text x="297.3" y="84.5" transform="rotate(-90 297.3 84.5)">3</text>
<text x="29.2" y="112.7" transform="rotate(-90 29.2 112.7)">1</text>
<text x="32.6" y="119.2" transform="rotate(-90 32.6 119.2)">2</text>
<text x="29.2" y="123.3" transform="rotate(-90 29.2 123.3)">3</text>
<text x="105.1" y="183.3" transform="rotate(-90 105.1 183.3)">1</text>
<text x="297.3" y="185" transform="rotate(-90 297.3 185)">1</text>
<text x="108.4" y="189.8" transform="rotate(-90 108.4 189.8)">2</text>
<text x="300.7" y="191.5" transform="rotate(-90 300.7 191.5)">2</text>
<text x="105.1" y="193.8" transform="rotate(-90 105.1 193.8)">3</text>
<text x="297.3" y="195.6" transform="rotate(-90 297.3 195.6)">3</text>
</g>
</svg>
